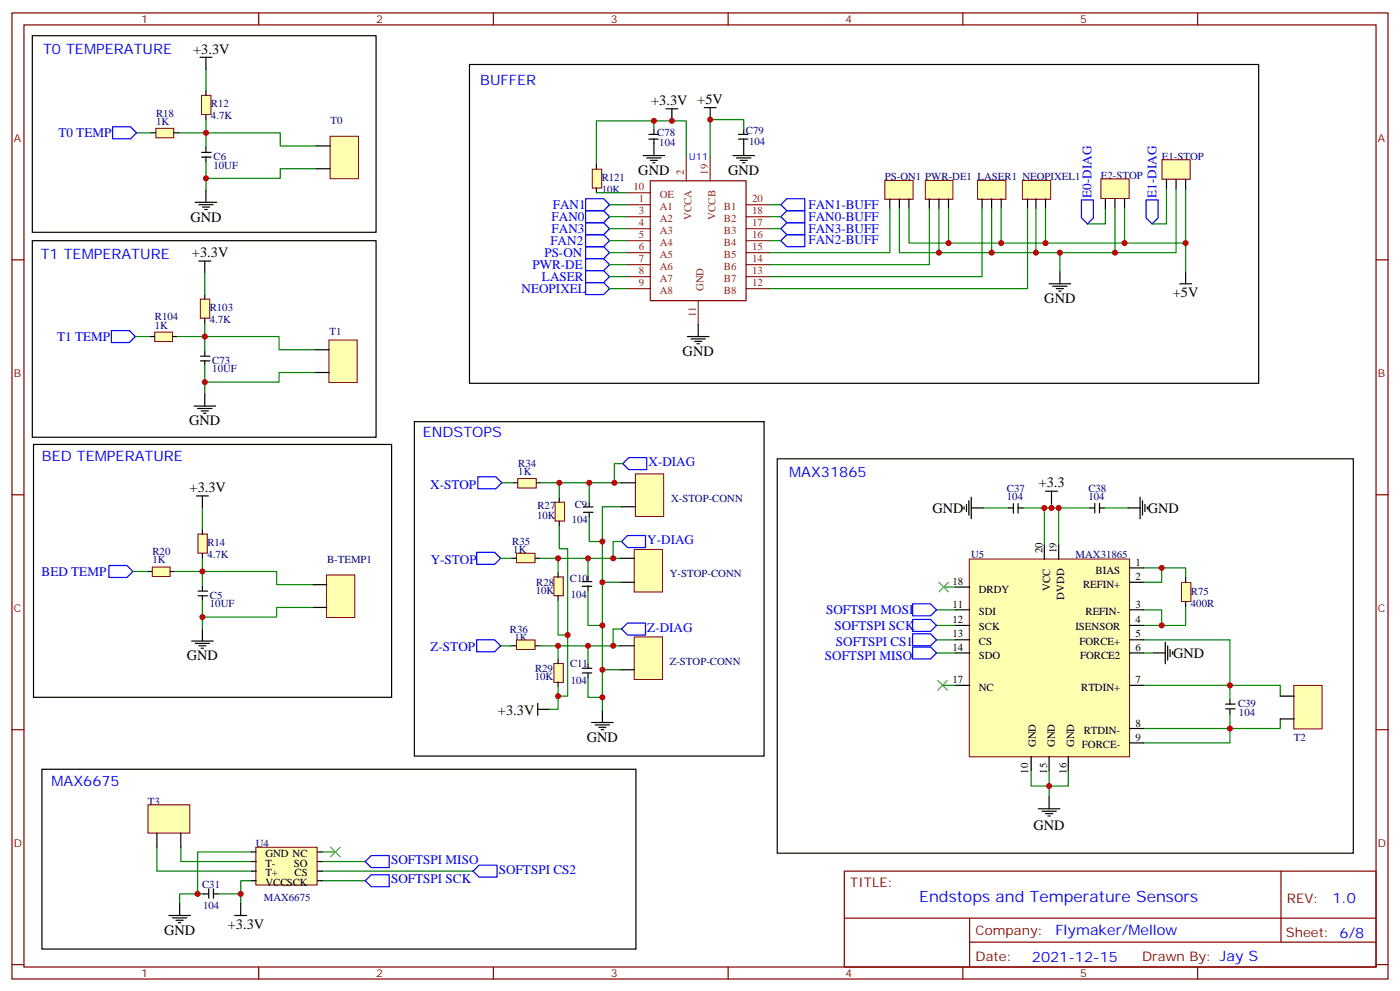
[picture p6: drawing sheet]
<svg xmlns="http://www.w3.org/2000/svg" width="412mm" height="292mm" viewBox="0 0 412 292" stroke-linecap="round" stroke-linejoin="round" font-family="sans-serif">
<g fill="none" stroke="#870000" stroke-width=".35">
<path d="M3.5 3.8h405.4v284.3h-405.4zM7.1 7.3h398.2v277.3h-398.2zM76.2 3.8v3.5M145.3 3.8v3.5M214.5 3.8v3.5M283.6 3.8v3.5M352.8 3.8v3.5M3.5 76.5h3.6M405.3 76.5h3.6M3.5 145.6h3.6M405.3 145.6h3.6M3.5 214.8h3.6"/>
<path d="M405.3 214.8h3.6M248.7 256.4h156.6v28.2h-156.6zM377.3 256.4v20.9M248.7 270.2h156.5M285.6 277.3h119.6M285.6 270.2v14.2M3.5 283.9h3.6M76.2 284.6v3.5M145.3 284.6v3.5M214.5 284.6v3.5M283.6 284.6v3.5M352.8 284.6v3.5"/>
<path d="M405.3 283.9h3.6"/>
</g>
<path d="M152.1 188.4h5.5v2.7h-5.5z" fill="#ffffb0" stroke="#800000" stroke-width=".29"/>
<path d="M150.6 190.1h1.4M157.7 190.1h1.4" fill="none" stroke="#000" stroke-width=".35"/>
<path d="M152.1 162.8h5.5v2.8h-5.5z" fill="#ffffb0" stroke="#800000" stroke-width=".29"/>
<path d="M150.6 164.3h1.4M157.7 164.3h1.4" fill="none" stroke="#000" stroke-width=".35"/>
<path d="M152.5 140.9h5.5v2.7h-5.5z" fill="#ffffb0" stroke="#800000" stroke-width=".29"/>
<path d="M151 142.1h1.4M158.1 142.1h1.4M171.5 196.7h2.8M171.5 198.1h2.8M173.2 195.4v1.4M173.2 198.2v1.4" fill="none" stroke="#000" stroke-width=".35"/>
<path d="M163.2 195.3h2.7v5.6h-2.7z" fill="#ffffb0" stroke="#800000" stroke-width=".29"/>
<path d="M171.5 171.2h2.8M171.5 172.6h2.8M173.2 169.6v1.4M173.2 172.5v1.3M164.4 194v1.3M164.4 200.7v1.4" fill="none" stroke="#000" stroke-width=".35"/>
<path d="M163.2 169.8h2.7v5.5h-2.7z" fill="#ffffb0" stroke="#800000" stroke-width=".29"/>
<path d="M171.9 149.2h2.8M171.9 150.8h2.8M173.6 147.7v1.4M173.6 150.9v1.4M164.4 168.6v1.3M164.4 175.3v1.4" fill="none" stroke="#000" stroke-width=".35"/>
<path d="M163.5 147.8h2.8v5.6h-2.8z" fill="#ffffb0" stroke="#800000" stroke-width=".29"/>
<path d="M164.7 146.3v1.4M164.7 153.4v1.4M158.4 208.8h3.5M158.4 207v3.5M174.3 212.7h6.3M175.3 213.4h4.3M176.4 214.1h2.1M177.1 214.8h.7M177.4 209.1v3.6" fill="none" stroke="#000" stroke-width=".35"/>
<path d="M183.4 136.5l1.8-1.8h5.3v3.5h-5.3zM140.8 140.3h5.2l1.8 1.8-1.8 1.8h-5.2zM183.1 159.4l1.8-1.8h5.2v3.5h-5.2zM140.4 162.6h5.3l1.8 1.7-1.8 1.8h-5.3zM140.4 188.3h5.3l1.8 1.8-1.8 1.7h-5.3zM183.1 185.1l1.8-1.7h5.2v3.5h-5.2z" fill="none" stroke="#00f" stroke-width=".35"/>
<g fill="none" stroke="#008700" stroke-width=".35">
<path d="M183.4 136.5h-2.4v5.6M147.8 142.1h3.2M159.5 142.1h23.6M164.7 154.8v6.7h2.5v25.4h-2.8v-10.2M164.7 142.1v4.2M173.6 142.1v5.6M183.1 149.2h-5.7v59.9M183.1 159.4h-2.5v4.9M147.5 164.3h3.1M159.1 164.3h23.6M164.4 164.3v4.3M173.2 173.8v10.3h4.2"/>
<path d="M173.2 164.3v5.3M147.5 190.1h3.1M159.1 190.1h23.6M164.4 190.1v3.9M167.2 186.9v18h-2.8M173.2 199.6v5.6h4.2M173.2 190.1v5.3M183.1 185.1h-2.5v5M164.4 202.1v6.7h-2.5"/>
</g>
<path d="M187.2 139.5h8.3v12.5h-8.3z" fill="#ffffb0" stroke="#800000" stroke-width=".29"/>
<path d="M183.1 142.1h4.2M183.1 149.2h4.2" fill="none" stroke="#000" stroke-width=".35"/>
<path d="M173.6 152.3v7.1h3.8" fill="none" stroke="#008700" stroke-width=".35"/>
<path d="M186.8 161.7h8.3v12.5h-8.3z" fill="#ffffb0" stroke="#800000" stroke-width=".29"/>
<path d="M182.7 164.3h4.2M182.7 171.4h4.2" fill="none" stroke="#000" stroke-width=".35"/>
<path d="M177.4 171.4h5.3" fill="none" stroke="#008700" stroke-width=".35"/>
<path d="M186.8 187.5h8.3v12.5h-8.3z" fill="#ffffb0" stroke="#800000" stroke-width=".29"/>
<path d="M182.7 190.1h4.2M182.7 197.1h4.2M12.3 226.4h175v52.9h-175zM49.7 269.5h6.4M50.8 270.2h4.2M51.9 270.9h2.1M52.6 271.6h.7M52.9 265.9v3.6M69.1 269.5h3.6M70.9 265.9v3.6" fill="none" stroke="#000" stroke-width=".35"/>
<path d="M177.4 197.1h5.3M46.2 249.3v7.1h27.9M53.3 249.3v4.3h20.8M74.1 250.8h-15.9v12.3M74.1 259.2h-3.2v6.7M94.9 259.2h12.7M94.9 256.4h44.4M94.9 253.6h12.7M94.9 250.8h3.9M60 263.1h-7.1v2.8M64.2 263.1h6.7" fill="none" stroke="#008700" stroke-width=".35"/>
<path d="M107.6 259.2l1.8-1.7h5.3v3.5h-5.3zM107.6 253.6l1.8-1.8h5.3v3.5h-5.3zM139.3 256.4l1.8-1.8h5.3v3.6h-5.3z" fill="none" stroke="#00f" stroke-width=".35"/>
<path d="M97.4 249.3l2.8 2.9M100.2 249.3l-2.8 2.9" fill="none" stroke="#3c3" stroke-width=".35"/>
<path d="M75.4 249.4h18v11.1h-18z" fill="#ffffb0" stroke="#800000" stroke-width=".29"/>
<path d="M74.1 250.8h1.4M74.1 253.6h1.4M74.1 256.4h1.4M74.1 259.2h1.4M93.5 250.8h1.4M93.5 253.6h1.4M93.5 256.4h1.4M93.5 259.2h1.4M60 263.1h1.4M61.5 261.6v2.8M62.8 263.1h1.4M62.9 261.6v2.8" fill="none" stroke="#000" stroke-width=".35"/>
<path d="M43.6 236.9h12.3v8.3h-12.3z" fill="#ffffb0" stroke="#800000" stroke-width=".29"/>
<g fill="none" stroke="#000" stroke-width=".35">
<path d="M229 135h169.6v116.1h-169.6zM284 149.2v.7M284.7 148.4v2.2M285.4 147.4v4.2M286.1 149.5h3.5M286.1 146.3v6.4M308 144.6h3.5M309.7 144.6v3.5M332.3 149.5h3.5M335.8 146.3v6.4M336.5 147.4v4.2M337.3 148.4v2.2"/>
<path d="M338 149.2v.7M339.7 192.2h3.6M343.3 189v6.4M344 190.1v4.2M344.7 191.1v2.2M345.4 191.8v.7M305.9 238.1h6.3M306.9 238.8h4.2M308 239.5h2.1M309 234.5v3.6M46.2 245.2v4.1M53.3 245.2v4.1"/>
<path d="M308.7 240.2h.7"/>
</g>
<g fill="none" stroke="#008700" stroke-width=".35">
<path d="M289.6 149.5h7.4M301.3 149.5h19.7M307.6 149.5v10.9M309.7 148.1v1.4M311.9 149.5v10.9M325.3 149.5h7M275.9 179.5h5.6M278 172.8h3.5M336.9 179.5h5.3v4.6M336.9 167.1h12.3v2.9M342.2 167.1v4.3h-5.3M349.2 178.4v5.7h-12.3"/>
<path d="M275.9 192.2h5.6M275.9 188.3h5.6M275.9 184.1h5.6M336.9 188.3h25.4v17.7M336.9 192.2h2.8M277.6 201.7h3.9M336.9 201.7h40.2v3.2M362.3 210.2v8.5h-25.4M377.1 211.6v2.8h-40.2M303.7 226.8v4.6h11v-4.6M309 226.8v7.7"/>
</g>
<path d="M268.8 177.7h5.3l1.8 1.8-1.8 1.8h-5.3zM268.8 190.4h5.3l1.8 1.8-1.8 1.8h-5.3zM268.8 186.5h5.3l1.8 1.8-1.8 1.8h-5.3zM268.8 182.3h5.3l1.8 1.8-1.8 1.7h-5.3z" fill="none" stroke="#00f" stroke-width=".35"/>
<path d="M276.6 171.4l2.8 2.8M279.4 171.4l-2.8 2.8M276.2 200.3l2.8 2.8M279 200.3l-2.8 2.8" fill="none" stroke="#3c3" stroke-width=".35"/>
<path d="M285.5 164.5h47.2v58.2h-47.2z" fill="#ffffb0" stroke="#800000" stroke-width=".29"/>
<g fill="none" stroke="#000" stroke-width=".35">
<path d="M297 149.5h1.4M298.5 148.2v2.8M299.9 149.5h1.4M299.9 148.2v2.8M321 149.5h1.4M322.5 148.2v2.8M323.9 149.5h1.4M323.9 148.2v2.8M281.5 179.5h4.2M281.5 172.8h4.2M307.6 160.4v4.2M311.9 160.4v4.2"/>
<path d="M332.7 167.1h4.2M332.7 171.4h4.2M332.7 179.5h4.2M281.5 184.1h4.2M281.5 188.3h4.2M281.5 192.2h4.2M332.7 184.1h4.2M332.7 188.3h4.2M332.7 192.2h4.2M281.5 201.7h4.2M332.7 201.7h4.2M332.7 214.4h4.2"/>
<path d="M332.7 218.7h4.2M303.7 222.6v4.2M309 222.6v4.2M314.7 222.6v4.2"/>
</g>
<path d="M348 171.5h2.8v5.5h-2.8z" fill="#ffffb0" stroke="#800000" stroke-width=".29"/>
<path d="M349.2 170v1.4M349.2 177v1.4M361.1 207.2h2.7M361.1 208.6h2.7M362.3 206v1.3M362.3 208.8v1.4" fill="none" stroke="#000" stroke-width=".35"/>
<path d="M381.1 201.7h8.3v12.8h-8.3z" fill="#ffffb0" stroke="#800000" stroke-width=".29"/>
<path d="M9.5 10.5h101.3v57.9h-101.3zM9.9 130.8h105.5v74.4h-105.5zM377.1 204.9h4.2M377.1 211.6h4.2" fill="none" stroke="#000" stroke-width=".35"/>
<path d="M44.9 166.9h5.2v2.8h-5.2z" fill="#ffffb0" stroke="#800000" stroke-width=".29"/>
<path d="M43.4 168.2h1.4M50.1 168.2h1.4M58.4 175.4h2.7M58.4 174h2.7M59.6 172.4v1.4M59.6 175.3v1.4" fill="none" stroke="#000" stroke-width=".35"/>
<path d="M58.3 157.2h2.8v5.6h-2.8z" fill="#ffffb0" stroke="#800000" stroke-width=".29"/>
<path d="M59.6 155.9v1.3M59.6 162.9v1.4" fill="none" stroke="#000" stroke-width=".35"/>
<path d="M96.2 169.2h8.3v12.5h-8.3z" fill="#ffffb0" stroke="#800000" stroke-width=".29"/>
<g fill="none" stroke="#000" stroke-width=".35">
<path d="M58.9 16.9h3.5M60.7 16.9v3.5M57.5 59.5h6.4M60.7 56v3.5M58.6 60.3h4.2M59.6 61h2.1M60.3 61.7h.7M57.9 146h3.5M59.6 146v3.5M92.1 172.1h4.1M92.1 178.8h4.1M56.4 188.7h6.4"/>
<path d="M57.5 189.4h4.2M58.6 190.1h2.1M59.3 190.8h.7M59.6 185.1v3.6"/>
</g>
<path d="M40.2 39.1h4.2M52.6 39.1h29.9v3.9h10.6M60.7 20.4v6.3M60.7 35.2v8.1M60.7 47.6v8.4M93.1 49.7h-10.6v2.8h-21.8M59.6 149.5v6.4M39.2 168.2h4.2M51.5 168.2h30v3.9h10.6M59.6 164.3v8.1M59.6 176.7v8.4M92.1 178.8h-10.6v2.8h-21.9" fill="none" stroke="#008700" stroke-width=".35"/>
<path d="M33.2 37.3h5.3l1.7 1.8-1.7 1.8h-5.3zM32.1 166.4h5.3l1.8 1.8-1.8 1.8h-5.3z" fill="none" stroke="#00f" stroke-width=".35"/>
<path d="M97.2 40.1h8.4v12.5h-8.4z" fill="#ffffb0" stroke="#800000" stroke-width=".29"/>
<path d="M93.1 43h4.2M93.1 49.7h4.2" fill="none" stroke="#000" stroke-width=".35"/>
<path d="M59.4 28.1h2.7v5.6h-2.7z" fill="#ffffb0" stroke="#800000" stroke-width=".29"/>
<path d="M60.7 26.7v1.4M60.7 33.8v1.4M59.4 46.2h2.8M59.4 44.9h2.8M60.7 43.3v1.4M60.7 46.2v1.4" fill="none" stroke="#000" stroke-width=".35"/>
<path d="M45.9 37.8h5.3v2.8h-5.3z" fill="#ffffb0" stroke="#800000" stroke-width=".29"/>
<path d="M44.4 39.1h1.4M51.2 39.1h1.4" fill="none" stroke="#000" stroke-width=".35"/>
<path d="M45.6 97.8h5.2v2.7h-5.2z" fill="#ffffb0" stroke="#800000" stroke-width=".29"/>
<path d="M44.1 99.1h1.4M50.8 99.1h1.4M59.1 106.2h2.7M59.1 104.8h2.7M60.3 103.3v1.4M60.3 106.1v1.4" fill="none" stroke="#000" stroke-width=".35"/>
<path d="M59 88h2.8v5.7h-2.8z" fill="#ffffb0" stroke="#800000" stroke-width=".29"/>
<path d="M60.3 86.7v1.4M60.3 93.8v1.4" fill="none" stroke="#000" stroke-width=".35"/>
<path d="M96.9 100.1h8.3v12.5h-8.3z" fill="#ffffb0" stroke="#800000" stroke-width=".29"/>
<path d="M58.6 76.8h3.5M60.3 76.8v3.6M57.1 119.5h6.4M60.3 116v3.5M92.8 102.9h4.1M92.8 109.6h4.1M58.2 120.2h4.2M59.3 120.9h2.1M60 121.6h.7" fill="none" stroke="#000" stroke-width=".35"/>
<path d="M39.9 99.1h4.2M52.2 99.1h30v3.8h10.6M60.3 80.4v6.3M60.3 95.2v8.1M60.3 107.5v8.5M92.8 109.6h-10.6v2.9h-21.9" fill="none" stroke="#008700" stroke-width=".35"/>
<path d="M32.8 97.3h5.3l1.8 1.8-1.8 1.7h-5.3z" fill="none" stroke="#00f" stroke-width=".35"/>
<path d="M342.3 47h8.3v5.8h-8.3z" fill="#ffffb0" stroke="#800000" stroke-width=".29"/>
<path d="M343.6 52.9v2.8M346.4 52.9v2.8M349.2 52.9v2.8" fill="none" stroke="#000" stroke-width=".35"/>
<path d="M174.5 49.8h2.7v5.6h-2.7z" fill="#ffffb0" stroke="#800000" stroke-width=".29"/>
<path d="M191.1 39.6h2.8M192.6 38v1.4M217.5 39.6h2.8M219.1 38v1.4M175.7 48.3v1.3M175.7 55.3v1.4M191.1 40.9h2.8M192.6 40.9v1.4M217.5 40.9h2.8M219.1 40.9v1.4" fill="none" stroke="#000" stroke-width=".35"/>
<g fill="none" stroke="#8c2424" stroke-width=".35">
<path d="M184.5 56.7h7.1M202.1 46.1v7.1M209.2 46.1v7.1M184.5 60.3h7.1M184.5 63.8h7.1M184.5 67.3h7.1M184.5 70.8h7.1M184.5 74.4h7.1M184.5 77.9h7.1M219.8 60.3h7M219.8 63.8h7M219.8 67.3h7"/>
<path d="M219.8 70.8h7M219.8 74.4h7M219.8 77.9h7M184.5 81.4h7.1M184.5 84.9h7.1M205.7 88.5v7M219.8 81.4h7M219.8 84.9h7"/>
</g>
<path d="M191.5 53.2h28.3v35.3h-28.3z" fill="none" stroke="#870000" stroke-width=".35"/>
<path d="M301.2 53.1h8.3v5.6h-8.3z" fill="#ffffb0" stroke="#800000" stroke-width=".29"/>
<path d="M302.7 58.5v2.8M305.2 58.5v2.8M308 58.5v2.8" fill="none" stroke="#000" stroke-width=".35"/>
<path d="M288 53.1h8.3v5.6h-8.3z" fill="#ffffb0" stroke="#800000" stroke-width=".29"/>
<path d="M289.3 58.5v2.8M292.1 58.5v2.8M294.9 58.5v2.8" fill="none" stroke="#000" stroke-width=".35"/>
<path d="M272.6 53.1h8.1v5.6h-8.1z" fill="#ffffb0" stroke="#800000" stroke-width=".29"/>
<path d="M273.8 58.5v2.8M276.6 58.5v2.8M279.4 58.5v2.8" fill="none" stroke="#000" stroke-width=".35"/>
<path d="M260.6 53.1h8.4v5.6h-8.4z" fill="#ffffb0" stroke="#800000" stroke-width=".29"/>
<g fill="none" stroke="#000" stroke-width=".35">
<path d="M196.1 32h3.6M197.9 32v3.6M207.4 31.7h3.6M209.2 31.7v3.5M189.4 45.8h6.4M190.5 46.5h4.2M191.6 47.2h2.1M192.3 47.9h.7M192.6 42.3v3.5M215.9 45.8h6.3M217 46.5h4.2M218 47.2h2.1"/>
<path d="M218.7 47.9h.7M219.1 42.3v3.5M262.1 58.5v2.8M264.9 58.5v2.8M267.8 58.5v2.8M202.5 99.1h6.3M203.6 99.8h4.2M205.7 95.5v3.6M309 83.5h6.4M310.1 84.2h4.2M311.1 84.9h2.2M311.9 85.7h.7"/>
<path d="M312.2 80v3.5M204.6 100.5h2.1M205.3 101.2h.7"/>
</g>
<g fill="none" stroke="#00f" stroke-width=".35">
<path d="M172.5 58.5h5.3l1.8 1.8-1.8 1.7h-5.3zM318.6 58.8h3.5v5.3l-1.8 1.8-1.7-1.8zM337.6 58.8h3.5v5.3l-1.7 1.8-1.8-1.8zM172.5 79.7h5.3l1.8 1.7-1.8 1.8h-5.3zM172.5 76.1h5.3l1.8 1.8-1.8 1.8h-5.3zM172.5 72.6h5.3l1.8 1.8-1.8 1.7h-5.3zM172.5 69.1h5.3l1.8 1.7-1.8 1.8h-5.3zM172.5 65.5h5.3l1.8 1.8-1.8 1.8h-5.3zM172.5 62h5.3l1.8 1.8-1.8 1.7h-5.3zM230 70.8l1.8-1.7h5.3v3.5h-5.3zM230 67.3l1.8-1.8h5.3v3.6h-5.3zM230 63.8l1.8-1.8h5.3v3.5h-5.3z"/>
<path d="M230 60.3l1.8-1.8h5.3v3.5h-5.3zM172.5 83.2h5.3l1.8 1.7-1.8 1.8h-5.3z"/>
</g>
<g fill="none" stroke="#008700" stroke-width=".35">
<path d="M192.6 35.6v2.4M219.1 38v-2.8h-9.9v10.9M175.7 56.7h8.8M202.1 46.1v-10.5h-26.4v12.7M343.6 55.7v10.2h-4.2M346.4 55.7v18.7h-81.5v-13.1M179.6 60.3h4.9M179.6 63.8h4.9M179.6 67.3h4.9M179.6 70.8h4.9M179.6 74.4h4.9M179.6 77.9h4.9"/>
<path d="M226.8 60.3h3.2M226.8 63.8h3.2M226.8 67.3h3.2M226.8 70.8h3.2M262.1 61.3v13.1h-35.3M273.8 61.3v16.6h-47M289.3 61.3v20.1h-62.5M302.7 61.3v23.6h-75.9M325.6 61.3v4.6h-5.3M179.6 81.4h4.9M179.6 84.9h4.9"/>
</g>
<path d="M324.3 52.7h8.3v5.7h-8.3z" fill="#ffffb0" stroke="#800000" stroke-width=".29"/>
<path d="M138.3 19h232.5v93.8h-232.5zM325.6 58.5v2.8M328.4 58.5v2.8M331.3 58.5v2.8M9.5 70.8h101.3v57.9h-101.3zM347.5 83.5h3.5M349.2 80v3.5M122.1 124.1h103v98.4h-103z" fill="none" stroke="#000" stroke-width=".35"/>
<path d="M349.2 55.7v15.8h-81.4v-10.2M276.6 61.3v13.1M279.4 61.3v10.2M292.1 61.3v13.1M294.9 61.3v10.2M305.2 61.3v13.1M308 61.3v10.2M312.2 74.4v5.6M328.4 61.3v13.1M331.3 61.3v10.2M349.2 71.5v8.5" fill="none" stroke="#008700" stroke-width=".35"/>
<g fill="#c00">
<circle cx="181" cy="142.1" r=".88"/>
<circle cx="164.7" cy="142.1" r=".88"/>
<circle cx="173.6" cy="142.1" r=".88"/>
<circle cx="167.2" cy="186.9" r=".88"/>
<circle cx="164.4" cy="204.9" r=".88"/>
<circle cx="173.2" cy="164.3" r=".88"/>
<circle cx="164.4" cy="164.3" r=".88"/>
<circle cx="164.4" cy="190.1" r=".88"/>
<circle cx="173.2" cy="190.1" r=".88"/>
<circle cx="180.6" cy="190.1" r=".88"/>
<circle cx="180.6" cy="164.3" r=".88"/>
<circle cx="177.4" cy="184.1" r=".88"/>
<circle cx="177.4" cy="159.4" r=".88"/>
<circle cx="177.4" cy="171.4" r=".88"/>
<circle cx="177.4" cy="197.1" r=".88"/>
<circle cx="177.4" cy="205.2" r=".88"/>
<circle cx="58.2" cy="263.1" r=".88"/>
<circle cx="70.9" cy="263.1" r=".88"/>
<circle cx="309" cy="231.4" r=".88"/>
<circle cx="342.2" cy="167.1" r=".88"/>
<circle cx="342.2" cy="184.1" r=".88"/>
<circle cx="362.3" cy="214.4" r=".88"/>
<circle cx="362.3" cy="201.7" r=".88"/>
<circle cx="311.9" cy="149.5" r=".88"/>
<circle cx="307.6" cy="149.5" r=".88"/>
<circle cx="309.7" cy="149.5" r=".88"/>
<circle cx="59.6" cy="168.2" r=".88"/>
<circle cx="59.6" cy="181.6" r=".88"/>
<circle cx="60.7" cy="52.5" r=".88"/>
<circle cx="60.7" cy="39.1" r=".88"/>
<circle cx="60.3" cy="99.1" r=".88"/>
<circle cx="60.3" cy="112.5" r=".88"/>
<circle cx="197.9" cy="35.6" r=".88"/>
<circle cx="192.6" cy="35.6" r=".88"/>
<circle cx="209.2" cy="35.2" r=".88"/>
<circle cx="276.6" cy="74.4" r=".88"/>
<circle cx="292.1" cy="74.4" r=".88"/>
<circle cx="305.2" cy="74.4" r=".88"/>
<circle cx="328.4" cy="74.4" r=".88"/>
<circle cx="312.2" cy="74.4" r=".88"/>
<circle cx="331.3" cy="71.5" r=".88"/>
<circle cx="308" cy="71.5" r=".88"/>
<circle cx="294.9" cy="71.5" r=".88"/>
<circle cx="279.4" cy="71.5" r=".88"/>
<circle cx="349.3" cy="71.5" r=".88"/>
</g>
<text font-size="4.6" fill="#00f" x="270.8" y="265.4">Endstops and Temperature Sensors</text>
<g font-size="4.2" fill="#00f">
<text x="12.7" y="15.8">T0 TEMPERATURE</text>
<text x="141.5" y="25">BUFFER</text>
<text x="12" y="76.1">T1 TEMPERATURE</text>
<text x="124.5" y="128.7">ENDSTOPS</text>
<text x="12.3" y="135.7">BED TEMPERATURE</text>
<text x="232.5" y="140.3">MAX31865</text>
<text x="15.2" y="231.4">MAX6675</text>
<text x="392.5" y="265.7">1.0</text>
<text x="310.9" y="275.2">Flymaker/Mellow</text>
<text x="304" y="283">2021-12-15</text>
</g>
<g font-size="4.2">
<text x="56.9" y="15.8">+3.3V</text>
<text x="191.8" y="31">+3.3V +5V</text>
<text x="188" y="51.4">GND</text>
<text x="214.5" y="51.4">GND</text>
<text x="56.1" y="65.2">GND</text>
<text x="56.6" y="75.7">+3.3V</text>
<text x="307.6" y="89.2">GND</text>
<text x="345.5" y="87.5">+5V</text>
<text x="201.1" y="104.7">GND</text>
<text x="55.7" y="125.2">GND</text>
<text x="306" y="143.5">+3.3</text>
<text x="55.8" y="144.9">+3.3V</text>
<text x="274.6" y="150.9">GND</text>
<text x="338.1" y="150.9">GND</text>
<text x="55" y="194.3">GND</text>
<text x="345.5" y="193.6">GND</text>
<text x="146.7" y="210.6">+3.3V</text>
<text x="172.9" y="218.3">GND</text>
<text x="304.5" y="244.2">GND</text>
<text x="48.3" y="275.1">GND</text>
<text x="67.1" y="273.4">+3.3V</text>
</g>
<g font-size="3.9" fill="#00f">
<text x="17.2" y="40.4">T0 TEMP</text>
<text x="321.6" y="58.2" transform="rotate(-90 321.6 58.2)">E0-DIAG</text>
<text x="340.6" y="58.2" transform="rotate(-90 340.6 58.2)">E1-DIAG</text>
<text x="162.5" y="65.1">FAN0</text>
<text x="162.8" y="61.5">FAN1</text>
<text x="238.1" y="65.1">FAN0-BUFF</text>
<text x="238.1" y="61.5">FAN1-BUFF</text>
<text x="162.5" y="68.6">FAN3</text>
<text x="238.1" y="71.8">FAN2-BUFF</text>
<text x="238.1" y="68.6">FAN3-BUFF</text>
<text x="160.3" y="75.6">PS-ON</text>
<text x="162.1" y="72.1">FAN2</text>
<text x="156.8" y="79.2">PWR-DE</text>
<text x="159.6" y="82.7">LASER</text>
<text x="153.6" y="86.2">NEOPIXEL</text>
<text x="16.8" y="100.4">T1 TEMP</text>
<text x="191" y="137.2">X-DIAG</text>
<text x="126.7" y="143.9">X-STOP</text>
<text x="190.7" y="160.2">Y-DIAG</text>
<text x="126.9" y="166">Y-STOP</text>
<text x="12.3" y="169.5">BED TEMP</text>
<text x="190.7" y="185.9">Z-DIAG</text>
<text x="243.3" y="180.8">SOFTSPI MOSI</text>
<text x="245.8" y="185.4">SOFTSPI SCK</text>
<text x="126.8" y="191.7">Z-STOP</text>
<text x="246.2" y="190.2">SOFTSPI CS1</text>
<text x="243" y="194.2">SOFTSPI MISO</text>
<text x="115.2" y="254.3">SOFTSPI MISO</text>
<text x="146.9" y="257.2">SOFTSPI CS2</text>
<text x="115.2" y="260">SOFTSPI SCK</text>
</g>
<g font-size="3.9" fill="#800">
<text x="250.5" y="261">TITLE:</text>
<text x="379.1" y="265.7">REV:</text>
<text x="287.4" y="275.2">Company:</text>
<text x="378.7" y="275.8">Sheet: 6/8</text>
<text x="287.4" y="282.9">Date:</text>
<text x="336.4" y="282.9">Drawn By: Jay S</text>
</g>
<g font-size="3.2" fill="#800">
<text x="41.6" y="6.8">1</text>
<text x="110.8" y="6.8">2</text>
<text x="179.9" y="6.8">3</text>
<text x="249.1" y="6.8">4</text>
<text x="318.2" y="6.8">5</text>
<text x="4.1" y="41.9">A</text>
<text x="405.9" y="41.9">A</text>
<text x="4.1" y="111.1">B</text>
<text x="405.9" y="111.1">B</text>
<text x="4.1" y="180.2">C</text>
<text x="405.9" y="180.2">C</text>
<text x="4.1" y="249.3">D</text>
<text x="405.9" y="249.3">D</text>
<text x="41.6" y="287.6">1</text>
<text x="110.8" y="287.6">2</text>
<text x="179.9" y="287.6">3</text>
<text x="249.1" y="287.6">4</text>
<text x="318.2" y="287.6">5</text>
</g>
<g font-size="3.2" fill="#000080">
<text x="46" y="34.3">R18</text>
<text x="62.1" y="35.1">4.7K</text>
<text x="62.1" y="31.6">R12</text>
<text x="46" y="36.7">1K</text>
<text x="97.4" y="36.6">T0</text>
<text x="193.6" y="40.1">C78</text>
<text x="219.7" y="39.4">C79</text>
<text x="62.9" y="47.2">C6</text>
<text x="194.2" y="43">104</text>
<text x="220.7" y="42.6">104</text>
<text x="342.3" y="47">E1-STOP</text>
<text x="62.9" y="49.6">10UF</text>
<text x="177.2" y="53.3">R121</text>
<text x="260.6" y="53.1">PS-ON1 PWR-DE1 LASER1 NEOPIXEL1</text>
<text x="324.3" y="52.7">E2-STOP</text>
<text x="177.2" y="56.9">10K</text>
<text x="45.6" y="94.3">R104</text>
<text x="61.8" y="95.1">4.7K</text>
<text x="61.8" y="91.6">R103</text>
<text x="45.6" y="96.7">1K</text>
<text x="97.1" y="98.6">T1</text>
<text x="62.5" y="107.2">C73</text>
<text x="62.5" y="109.6">10UF</text>
<text x="152.7" y="137.4">R34</text>
<text x="152.7" y="139.8">1K</text>
<text x="158.3" y="149.8">R27</text>
<text x="169.3" y="149.5">C9</text>
<text x="197.7" y="147.7">X-STOP-CONN</text>
<text x="296.6" y="147.2">104</text>
<text x="296.6" y="144.8">C37</text>
<text x="320.6" y="147.1">104</text>
<text x="320.6" y="144.7">C38</text>
<text x="158.2" y="152.7">10K</text>
<text x="168.5" y="154.1">104</text>
<text x="61.1" y="160.7">R14</text>
<text x="150.9" y="160.4">R35</text>
<text x="44.9" y="165.8">1K</text>
<text x="44.9" y="163.4">R20</text>
<text x="61.1" y="164.2">4.7K</text>
<text x="96.3" y="165.7">B-TEMP1</text>
<text x="151.2" y="162.9">1K</text>
<text x="286.1" y="164.3">U5</text>
<text x="316.8" y="164.3">MAX31865</text>
<text x="158" y="172.4">R28</text>
<text x="167.9" y="171.4">C10</text>
<text x="197.3" y="169.9">Y-STOP-CONN</text>
<text x="61.8" y="178.7">10UF</text>
<text x="61.8" y="176.3">C5</text>
<text x="157.8" y="174.9">10K</text>
<text x="168.1" y="175.9">104</text>
<text x="350.8" y="178.5">400R</text>
<text x="350.8" y="175">R75</text>
<text x="150.2" y="186.2">R36</text>
<text x="151.5" y="188.6">1K</text>
<text x="157.6" y="197.8">R29</text>
<text x="167.9" y="196.4">C11</text>
<text x="197.3" y="195.7">Z-STOP-CONN</text>
<text x="157.5" y="200.3">10K</text>
<text x="168.1" y="201.3">104</text>
<text x="364.7" y="208.1">C39</text>
<text x="365" y="210.9">104</text>
<text x="381.1" y="218.1">T2</text>
<text x="43.6" y="236.9">T3</text>
<text x="75.4" y="249.4">U4</text>
<text x="59.5" y="261.3">C31</text>
<text x="59.8" y="267.7">104</text>
<text x="77.7" y="265.2">MAX6675</text>
</g>
<g font-size="3.2" fill="#8d2323">
<text x="201.4" y="51.5" transform="rotate(-90 201.4 51.5)">2</text>
<text x="208.5" y="51.5" transform="rotate(-90 208.5 51.5)">19</text>
<text x="186.6" y="56">10</text>
<text x="188.2" y="59.6">1</text>
<text x="194.4" y="58.3">OE</text>
<text x="221.5" y="59.6">20</text>
<text x="188.2" y="63.1">3</text>
<text x="194.4" y="61.9">A1</text>
<text x="194.4" y="65.4">A2</text>
<text x="203.7" y="64.8" transform="rotate(-90 203.7 64.8)">VCCA</text>
<text x="210.8" y="64.6" transform="rotate(-90 210.8 64.6)">VCCB</text>
<text x="213.3" y="65.4">B2</text>
<text x="213.3" y="61.9">B1</text>
<text x="221.5" y="63.1">18</text>
<text x="188.2" y="66.6">4</text>
<text x="188.2" y="70.2">5</text>
<text x="194.4" y="68.9">A3</text>
<text x="213.3" y="68.9">B3</text>
<text x="221.5" y="70.2">16</text>
<text x="221.5" y="66.6">17</text>
<text x="188.2" y="73.7">6</text>
<text x="188.2" y="77.2">7</text>
<text x="194.4" y="72.4">A4</text>
<text x="194.4" y="76">A5</text>
<text x="213.3" y="76">B5</text>
<text x="213.3" y="72.4">B4</text>
<text x="221.5" y="77.2">14</text>
<text x="221.5" y="73.7">15</text>
<text x="188.2" y="80.7">8</text>
<text x="194.4" y="79.5">A6</text>
<text x="194.4" y="83">A7</text>
<text x="213.3" y="83">B7</text>
<text x="213.3" y="79.5">B6</text>
<text x="221.5" y="80.7">13</text>
<text x="188.2" y="84.3">9</text>
<text x="194.4" y="86.6">A8</text>
<text x="207.2" y="85.7" transform="rotate(-90 207.2 85.7)">GND</text>
<text x="213.3" y="86.6">B8</text>
<text x="221.5" y="84.3">12</text>
<text x="204.9" y="93.4" transform="rotate(-90 204.9 93.4)">11</text>
</g>
<g font-size="3.2">
<text x="307" y="162.8" transform="rotate(-90 307 162.8)">20</text>
<text x="311.2" y="162.8" transform="rotate(-90 311.2 162.8)">19</text>
<text x="334.5" y="166.6">1</text>
<text x="280.6" y="172.2">18</text>
<text x="309.3" y="173.8" transform="rotate(-90 309.3 173.8)">VCC</text>
<text x="319" y="173.1">REFIN+</text>
<text x="322.7" y="168.9">BIAS</text>
<text x="334.5" y="170.8">2</text>
<text x="280.6" y="178.8">11</text>
<text x="288.3" y="174.5">DRDY</text>
<text x="313.5" y="176.5" transform="rotate(-90 313.5 176.5)">DVDD</text>
<text x="334.5" y="178.8">3</text>
<text x="280.6" y="183.3">12</text>
<text x="288.3" y="181.1">SDI</text>
<text x="288.3" y="185.6">SCK</text>
<text x="316.8" y="185.6">ISENSOR</text>
<text x="319.8" y="181.1">REFIN-</text>
<text x="334.5" y="183.3">4</text>
<text x="280.6" y="187.4">13</text>
<text x="280.6" y="191.6">14</text>
<text x="288.3" y="189.7">CS</text>
<text x="318" y="189.7">FORCE+</text>
<text x="334.5" y="187.4">5</text>
<text x="334.5" y="191.6">6</text>
<text x="288.3" y="193.9">SDO</text>
<text x="318.2" y="193.9">FORCE2</text>
<text x="280.6" y="201">17</text>
<text x="288.3" y="203.3">NC</text>
<text x="318.5" y="203.3">RTDIN+</text>
<text x="334.5" y="201">7</text>
<text x="334.5" y="213.8">8</text>
<text x="305.2" y="219.9" transform="rotate(-90 305.2 219.9)">GND</text>
<text x="310.7" y="219.9" transform="rotate(-90 310.7 219.9)">GND</text>
<text x="316.4" y="219.9" transform="rotate(-90 316.4 219.9)">GND</text>
<text x="318.7" y="220.3">FORCE-</text>
<text x="319.2" y="216.1">RTDIN-</text>
<text x="334.5" y="218">9</text>
<text x="302.9" y="227.7" transform="rotate(-90 302.9 227.7)">10</text>
<text x="308.4" y="227.7" transform="rotate(-90 308.4 227.7)">15</text>
<text x="314.1" y="227.7" transform="rotate(-90 314.1 227.7)">16</text>
<text x="78.2" y="252.3">GND NC</text>
<text x="78.2" y="255.1">T-</text>
<text x="78.2" y="257.9">T+</text>
<text x="86.6" y="255.1">SO</text>
<text x="86.7" y="257.9">CS</text>
<text x="78.2" y="260.7">VCCSCK</text>
</g>
<text font-size="2.8" fill="#00f" x="202.9" y="47.2">U11</text>
</svg>
